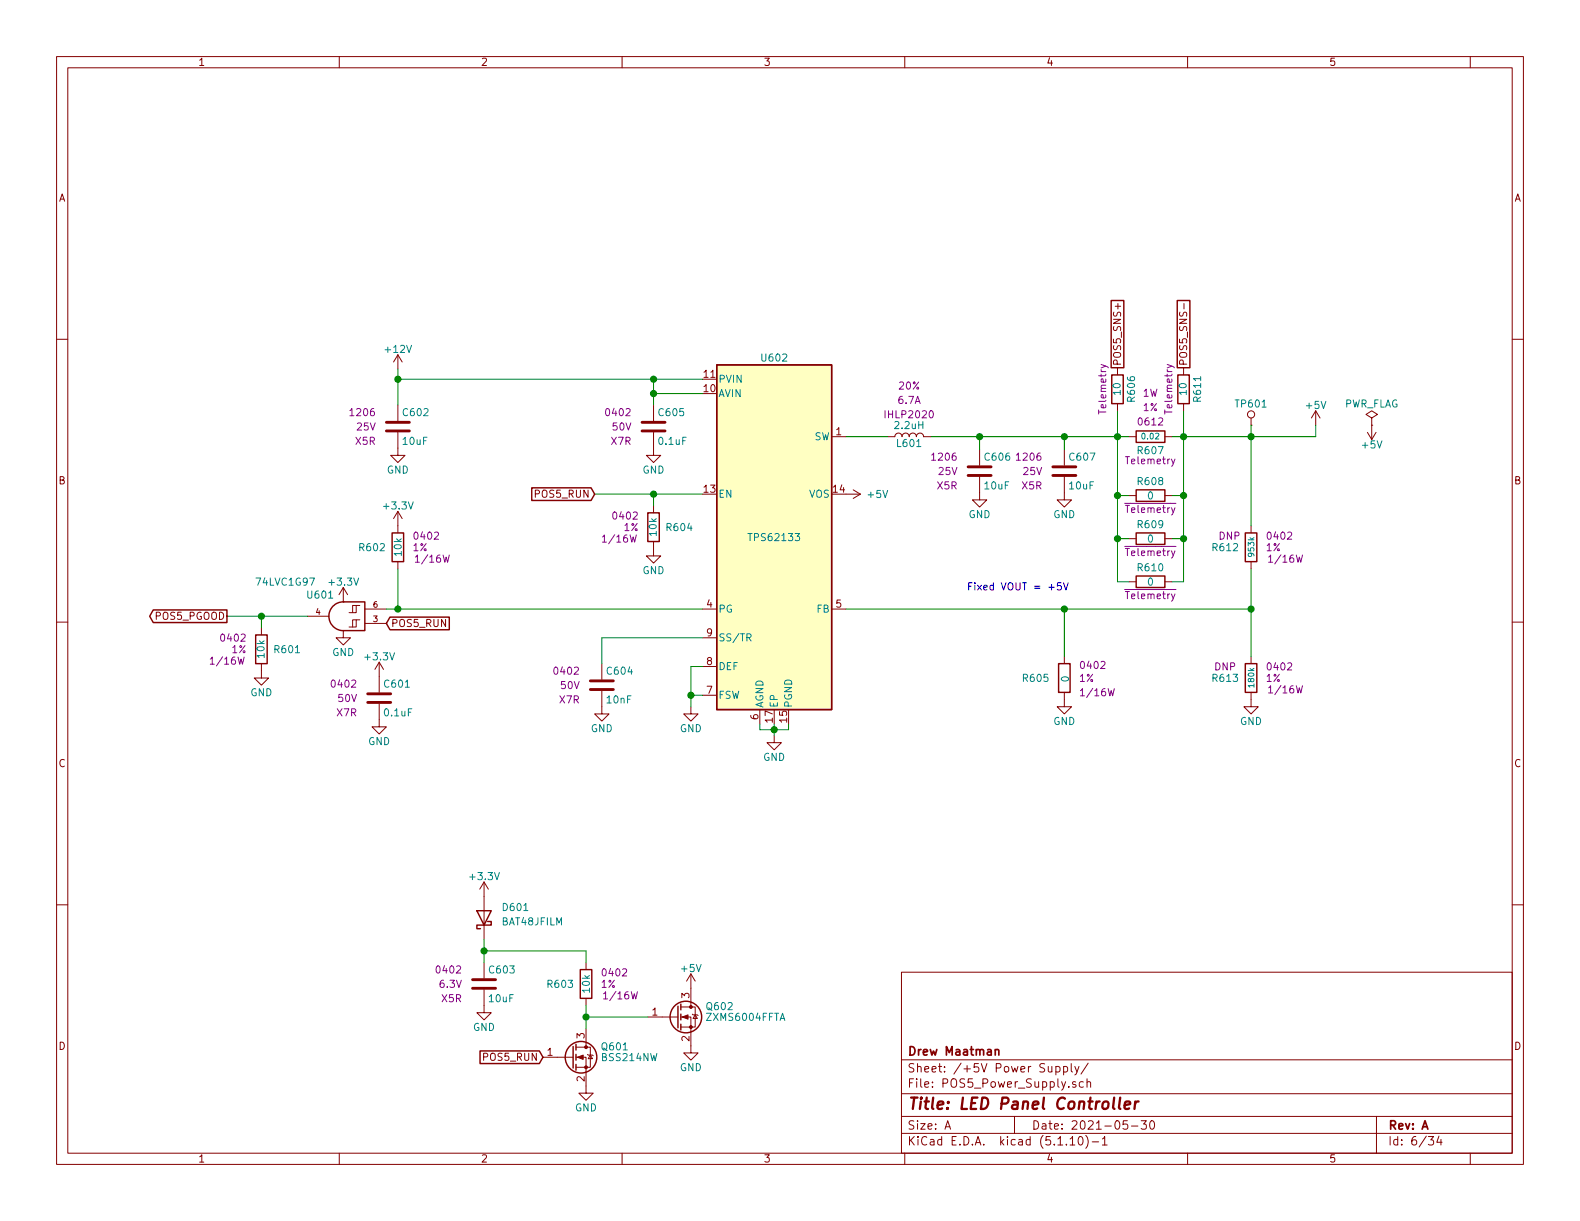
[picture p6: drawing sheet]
<svg xmlns="http://www.w3.org/2000/svg" width="279mm" height="216mm" viewBox="0 0 279 216" stroke-linecap="round" stroke-linejoin="round" font-family="sans-serif">
<g fill="none" stroke="#840000" stroke-width=".18">
<path d="M10 10h259.4v195.9h-259.4zM12 12h255.4v191.9h-255.4zM60 10v2M110 10v2M160 10v2M210 10v2M260 10v2M10 60h2M197.7 53.7v.9M209.4 53.7v.9M267.4 60h2M70.4 76.5v4h1.2l-1.2 1.3-1.3-1.3h1.3"/>
<path d="M70.4 62.7v2.6M70.4 71.6v2.8M70.4 62.7l-.8 1.3M70.4 62.7l.7 1.3M115.6 76.5v4h1.2l-1.2 1.3-1.3-1.3h1.3M115.6 71.6v2.8M147.1 77.2h2.5M157 77.2h1.2a.63 .63 0 0 1 .7-.6 .63 .63 0 0 1 .6 .6 .63 .63 0 0 1 .6-.6 .63 .63 0 0 1 .7 .6 .63 .63 0 0 1 .6-.6 .63 .63 0 0 1 .7 .6 .63 .63 0 0 1 .6-.6 .63 .63 0 0 1 .6 .6h1.3M173.2 79.5v2.8M188.2 79.5v2.8M197.6 65v1.3M197.6 71.4v1.2"/>
<path d="M199.6 77.2h1.3M206 77.2h1.3M209.3 65v1.3M209.3 71.4v1.2M221.2 75.2h.1M221.2 73.9v1.3M232.7 72.6l-.8 1.3M232.7 72.6v2.6M232.7 72.6l.7 1.3M241.8 76.5l.8 1.2M242.6 73.9l1-.6-1-.7-1 .7 1 .6v1.3M242.6 75.2h.1"/>
<path d="M242.6 75.2v2.5M243.3 76.5l-.7 1.2M70.4 90.4v3.8M70.4 99.3v1.3M70.4 90.4l-.8 1.3M70.4 90.4l.7 1.3M115.6 95.8v2.5h1.2l-1.2 1.3-1.3-1.3h1.3M115.6 89.4v1.3M149.6 87.4h2.5M150.9 86.6l1.2 .8M152.1 87.4l-1.2 .7M173.2 84.3v4.1h1.3l-1.3 1.3-1.2-1.3h1.2"/>
<path d="M188.2 84.3v4.1h1.3l-1.3 1.3-1.3-1.3h1.3M199.6 95.3h1.3M199.6 87.6h1.3M206 95.3h1.3M206 87.6h1.3M221.2 93v1.2M221.2 99.3v1.3M10 110h2M46.2 117.3v2.6h1.3l-1.3 1.3-1.2-1.3h1.2M46.2 111v1.3M54.4 109h3.8M60.7 111.5h.1"/>
<path d="M60.7 106.4h.1M60.7 111.5v1.3h1.3l-1.3 1.2-1.3-1.2h1.3M60.7 103.9l-.8 1.3M60.7 103.9v2.5M60.7 103.9l.8 1.3M63 109.6h-.6v1.3M63 107.1h-.6v1.2M63.6 109.6h-.6v1.3h-1.3M63.6 107.1h-.6v1.2h-1.3M64.5 110.2h3.8M64.5 107.7h3.8M67.1 117.1l-.8 1.3"/>
<path d="M67.1 117.1v5.3M67.1 117.1l.7 1.3M106.4 117.3v2.8M124.2 107.7h2.5M124.2 117.9h2.5M124.2 112.8h2.5M147.1 107.7h2.5M188.2 116.1v1.2M199.6 102.9h1.3M206 102.9h1.3M221.2 116.1v1.2M267.4 110h2"/>
<path d="M67.1 124.5v4h1.2l-1.2 1.3-1.3-1.3h1.3M106.4 122.2v4h1.3l-1.3 1.3-1.2-1.3h1.2M122.2 125v1.2h1.2l-1.2 1.3-1.3-1.3h1.3M124.2 122.9h2.5M134.4 125.5v2.5M136.9 130v1.3h1.3l-1.3 1.3-1.3-1.3h1.3M188.2 122.4v2.6h1.3l-1.3 1.2-1.3-1.2h1.3M221.2 122.4v2.6h1.3l-1.3 1.2-1.2-1.2h1.2M10 160h2M85.6 156v10.1M85.6 156l-.8 1.2M85.6 156l.8 1.2"/>
<path d="M267.4 160h2M85.6 175v4.1h1.3l-1.3 1.2-1.3-1.2h1.3M85.6 170.2v2.8M103.6 170.2v1.3M103.6 176.5v1.3M114.6 179.8h5.3M120.4 179.8h1.8v6.4h1.2l-1.2 1.3-1.3-1.3h1.3M120.4 178.1h2.5v3.5h-2.5M122.2 172.2l-.8 1.3M122.2 172.2v5.9M122.2 172.2l.7 1.3M122.4 179.3l.2 .2h.7l.1 .1"/>
<path d="M122.9 179.5l.4 .6h-.7zM159.4 171.9h108v32h-108zM96 186.9h5.3M101.9 186.9h1.7v6.4h1.3l-1.3 1.3-1.2-1.3h1.2M101.9 185.2h2.5v3.5h-2.5M103.6 181.9v3.3M103.9 186.4l.1 .2h.8l.1 .1M104.4 186.6l.4 .6h-.8zM159.4 197.4h108M159.4 193.4h108M159.4 187.4h108M167.1 199.7l.5-1.5 .5 1.5"/>
<path d="M167.2 199.2h.8M179.4 197.4v3M186.7 188.6h.4l.4 .2-.1 .6-.3 .2-.4-.1M186.7 188.6v1.5M188.1 188.6h.4l.3 .2-.1 .6-.2 .2-.4-.1M188.1 188.6v1.5M189.4 188.1v1.3l.3 .2M190.1 188.6l.3 1M190.2 191.3h-.3l-.2 .2v.2l.5 .1v.4h-.5M190.8 188.6l-.5 1.3-.2 .2M191.6 191.3h-.4l-.3 .2v.6l.3 .2 .4-.1M192.2 191.4l.2-.1h.4l.1 1"/>
<path d="M192.2 190.8v1.5M192.4 188l-1.2 1.9M199.4 198.2h-.7l-.1 .7 .2-.1h.5l.1 .2v.5l-.2 .2-.6-.2M200.1 199.1h1.1M201.8 198.2h.9l-.5 .6 .5 .1v.6l-.3 .2-.6-.2M203.5 198.2h.2a.8 .8 0 0 1 .5 .7 .8 .8 0 0 1-.5 .8 1 1 0 0 1-.2-1.5zM243.4 197.4v6.5M60 203.9v2M110 203.9v2M159.4 200.4h108M160 203.9v2M189.2 201.4l.5-.4v1.5"/>
<path d="M189.2 202.5h.9M190.9 201h.1a.8 .8 0 0 1 .5 .7 .8 .8 0 0 1-.5 .8 1 1 0 0 1-.1-1.5zM192 200.8a1.71 1.71 0 0 1 0 2.2M193.1 201.9h1.2M194.9 201.4l.5-.4v1.5M194.9 202.5h.9M210 203.9v2M252.6 201h.9l-.5 .5 .4 .2v.6l-.2 .2-.6-.2M254.5 200.9l-.4 1.1h.9M254.8 201.5v1M260 203.9v2"/>
<circle cx="221.2" cy="73.3" r=".63"/>
</g>
<path d="M197 194.1l-.2 1.7 .3 .3M198.1 194.1l-.2 1.7 .2 .3M198.9 195.4l.9-.2v-.4h-.8l-.2 1 .3 .3 .6-.1M200.8 194.8l-.2 1.3M201.3 194.8a.5 .5 0 0 0-.6 .3" fill="none" stroke="#840000" stroke-width=".41"/>
<path d="M176 185.7l.2-.1h.4v1M176 185.6v1" fill="none" stroke="#840000" stroke-width=".3"/>
<g fill="none" stroke="#840000" stroke-width=".25">
<path d="M196.5 53.1h2.2v11.9h-2.2zM208.2 53.1h2.2v11.9h-2.2zM126.7 64.5h20.4v61h-20.4zM196.6 66.3h2v5.1h-2zM200.9 76.2h5.1v2h-5.1zM208.3 66.3h2v5.1h-2zM69.3 94.2h2.1v5.1h-2.1zM94 86.3h10.5l.7 1.1-.7 1.1h-10.5zM114.6 90.7h2v5.1h-2zM200.9 94.2h5.1v2.1h-5.1zM200.9 86.6h5.1v2h-5.1zM220.2 94.2h2v5.1h-2z"/>
<path d="M27.1 107.8h13v2.3h-13l-.6-1.1zM45.2 112.3h2v5h-2zM58.9 107.2a2.55 2.55 0 0 1 1.8-.8h3.8v5.1h-3.8a2.54 2.54 0 0 1-2.3-1.6 2.54 2.54 0 0 1 .5-2.7zM69 109.1h10.5v2.3h-10.5l-.7-1.2zM187.2 117.3h2v5.1h-2zM200.9 101.9h5.1v2h-5.1zM220.2 117.3h2v5.1h-2zM84.3 161h2.6l-1.3 2.6zM86.2 162.9h.7v.7h-2.6v.6h.7M102.6 171.5h2v5h-2zM119.9 177.9v3.8M120.4 177.5v1.1"/>
<path d="M120.4 179.3v1M84.9 185.8h10.5l.6 1.1-.6 1.2h-10.5zM101.3 185v3.8M101.9 184.7v1M101.9 186.4v1.1M101.9 188.2v1M120.4 181.1v1"/>
<circle cx="121.3" cy="179.8" r="2.79"/>
<circle cx="102.7" cy="186.9" r="2.79"/>
</g>
<path d="M194.7 64.4l1.2 .5 .1 .1M206.4 64.4l1.1 .5 .2 .1M207 96.6h.9M207 89h.9M207.8 97.4l-.5 1.2-.1 .1M207.8 89.8l-.5 1.1-.1 .2M207.8 81.2l-.5 1.1-.1 .1M207 104.2h.9M207.8 105l-.5 1.2-.1 .1" fill="none" stroke="#840084" stroke-width=".18"/>
<g fill="none" stroke="#840000" stroke-width=".51">
<path d="M68.3 76.2h4.1M68.3 74.7h4.1M113.5 76.2h4.1M113.5 74.7h4.1M171.2 84.1h4.1M171.2 82.6h4.1M186.2 84.1h4M186.2 82.6h4M65 124.2h4.1M65 122.7h4.1M104.4 121.9h4.1M104.4 120.4h4.1"/>
<path d="M83.6 174.8h4M83.6 173.2h4"/>
</g>
<g fill="#840000" stroke="#840000" stroke-width=".18">
<path d="M102.1 186.9l1-.3v.7z"/>
<path d="M120.6 179.8l1.1-.3v.7z"/>
<circle cx="103.6" cy="188.7" r=".25"/>
<circle cx="103.6" cy="185.2" r=".25"/>
<circle cx="122.2" cy="181.6" r=".25"/>
<circle cx="122.2" cy="178.1" r=".25"/>
</g>
<path d="M126.7 64.5h20.4v61h-20.4z" fill="#ffffc2" stroke="#ffffc2" stroke-width=".18"/>
<path d="M132.1 112.7h.6l.1-.2-.1-.3-.1-.1h-.5v1.2M132.4 112.7l.4 .6" fill="none" stroke="#008484" stroke-width=".18"/>
<g fill="none" stroke="#008400" stroke-width=".18">
<path d="M70.4 67.1h53.8M70.4 65.3v6.3M115.6 67.1v4.5M115.6 69.6h8.6M149.6 77.2h7.4M164.6 77.2h35M173.2 77.2v2.3M188.2 77.2v2.3M197.6 72.6v30.3h2M209.3 72.6v30.3h-2M221.2 75.2v17.8M232.7 75.2v2h-25.4"/>
<path d="M105.2 87.4h19M115.6 87.4v2M197.6 95.3h2M197.6 87.6h2M207.3 95.3h2M207.3 87.6h2M40.1 109h14.3M46.2 109v2M68.3 107.7h55.9M70.4 100.6v7.1M124.2 117.9h-2v7.1M124.2 112.8h-17.8v4.5"/>
<path d="M149.6 107.7h71.6M188.2 107.7v8.4M221.2 100.6v15.5M122.2 122.9h2M134.4 128v1h5v-1M136.9 128v2M85.6 166.1v4.1M85.6 168.1h18v2.1M103.6 179.8h11M103.6 177.8v4.1"/>
</g>
<path d="M187.6 103h-.6v.7l.5-.2 .2 .3v.3l-.2 .2-.5-.1M188.1 103l.4 1.3 .4-1.3" fill="none" stroke="#0000c2" stroke-width=".18"/>
<g fill="#008400" stroke="#008400" stroke-width=".25">
<circle cx="221.2" cy="107.7" r=".51"/>
<circle cx="188.2" cy="77.2" r=".51"/>
<circle cx="70.4" cy="67.1" r=".51"/>
<circle cx="197.6" cy="77.2" r=".51"/>
<circle cx="103.6" cy="179.8" r=".51"/>
<circle cx="85.6" cy="168.1" r=".51"/>
<circle cx="221.2" cy="77.2" r=".51"/>
<circle cx="115.6" cy="69.6" r=".51"/>
<circle cx="115.6" cy="87.4" r=".51"/>
<circle cx="136.9" cy="129" r=".51"/>
<circle cx="115.6" cy="67.1" r=".51"/>
<circle cx="70.4" cy="107.7" r=".51"/>
<circle cx="209.3" cy="87.6" r=".51"/>
<circle cx="209.3" cy="77.2" r=".51"/>
<circle cx="46.2" cy="109" r=".51"/>
<circle cx="173.2" cy="77.2" r=".51"/>
<circle cx="122.2" cy="122.9" r=".51"/>
<circle cx="188.2" cy="107.7" r=".51"/>
<circle cx="197.6" cy="87.6" r=".51"/>
<circle cx="209.3" cy="95.3" r=".51"/>
<circle cx="197.6" cy="95.3" r=".51"/>
</g>
<text font-size="2.8" fill="#840000" x="160.4" y="196.2">Title: LED Panel Controller</text>
<g font-size="2.1" fill="#840000">
<text x="160.4" y="189.6">Sheet: /+5V Power Supply/</text>
<text x="160.4" y="186.6">Drew Maatman</text>
<text x="160.4" y="192.3">File: POS5_Power_Supply.sch</text>
<text x="160.4" y="202.5">KiCad E.D.A. kicad (5.1.10)-1</text>
<text x="160.4" y="199.7">Size: A</text>
<text x="182.4" y="199.7">Date: 2021-05-30</text>
<text x="245.4" y="199.7">Rev: A</text>
<text x="245.4" y="202.5">Id: 6/34</text>
</g>
<g font-size="1.8" fill="#840000">
<text x="35" y="11.6">1</text>
<text x="85" y="11.6">2</text>
<text x="135" y="11.6">3</text>
<text x="185" y="11.6">4</text>
<text x="235" y="11.6">5</text>
<text x="10.4" y="35.6">A</text>
<text x="267.8" y="35.6">A</text>
<text x="198.2" y="64.8" transform="rotate(-90 198.2 64.8)">POS5_SNS+</text>
<text x="209.9" y="64.8" transform="rotate(-90 209.9 64.8)">POS5_SNS-</text>
<text x="124.5" y="69.3">10</text>
<text x="124.5" y="66.8">11</text>
<text x="147.9" y="77">1</text>
<text x="10.4" y="85.6">B</text>
<text x="94.8" y="88">POS5_RUN</text>
<text x="124.5" y="87.1">13</text>
<text x="147.4" y="87.1">14</text>
<text x="267.8" y="85.6">B</text>
<text x="125" y="107.4">4</text>
<text x="147.9" y="107.4">5</text>
<text x="27.6" y="109.6">POS5_PGOOD</text>
<text x="69.1" y="110.9">POS5_RUN</text>
<text x="125" y="112.5">9</text>
<text x="125" y="117.6">8</text>
<text x="125" y="122.7">7</text>
<text x="134.1" y="127.2" transform="rotate(-90 134.1 127.2)">6</text>
<text x="136.7" y="127.7" transform="rotate(-90 136.7 127.7)">17</text>
<text x="139.2" y="127.7" transform="rotate(-90 139.2 127.7)">15</text>
<text x="10.4" y="135.6">C</text>
<text x="267.8" y="135.6">C</text>
<text x="115.3" y="179.6">1</text>
<text x="121.9" y="176.5" transform="rotate(-90 121.9 176.5)">3</text>
<text x="10.4" y="185.6">D</text>
<text x="103.4" y="183.6" transform="rotate(-90 103.4 183.6)">3</text>
<text x="121.9" y="184.1" transform="rotate(-90 121.9 184.1)">2</text>
<text x="267.8" y="185.6">D</text>
<text x="85.7" y="187.6">POS5_RUN</text>
<text x="96.8" y="186.7">1</text>
<text x="103.4" y="191.2" transform="rotate(-90 103.4 191.2)">2</text>
<text x="35" y="205.5">1</text>
<text x="85" y="205.5">2</text>
<text x="135" y="205.5">3</text>
<text x="185" y="205.5">4</text>
<text x="235" y="205.5">5</text>
</g>
<g font-size="1.8" fill="#008484">
<text x="68.3" y="62.4">+12V</text>
<text x="134.8" y="63.9">U602</text>
<text x="127" y="70.2">AVIN</text>
<text x="127" y="67.7">PVIN</text>
<text x="198.2" y="69.8" transform="rotate(-90 198.2 69.8)">10</text>
<text x="200.7" y="70.9" transform="rotate(-90 200.7 70.9)">R606</text>
<text x="209.9" y="69.8" transform="rotate(-90 209.9 69.8)">10</text>
<text x="212.4" y="70.9" transform="rotate(-90 212.4 70.9)">R611</text>
<text x="71.4" y="73.6">C602</text>
<text x="116.6" y="73.6">C605</text>
<text x="144" y="77.9">SW</text>
<text x="158.3" y="75.9">2.2uH</text>
<text x="218.6" y="72.1">TP601</text>
<text x="231.1" y="72.3">+5V</text>
<text x="237.6" y="72.1">PWR_FLAG</text>
<text x="68.4" y="83.7">GND</text>
<text x="71.3" y="78.7">10uF</text>
<text x="113.6" y="83.7">GND</text>
<text x="116.6" y="78.7">0.1uF</text>
<text x="158.7" y="79">L601</text>
<text x="174.3" y="81.5">C606</text>
<text x="189.3" y="81.5">C607</text>
<text x="201.3" y="80.3">R607</text>
<text x="241" y="79.3">+5V</text>
<text x="127" y="88">EN</text>
<text x="143.1" y="88">VOS</text>
<text x="153.6" y="88.1">+5V</text>
<text x="174.2" y="86.5">10uF</text>
<text x="189.2" y="86.5">10uF</text>
<text x="201.3" y="85.8">R608</text>
<text x="203" y="88.3">0</text>
<text x="68" y="90.1">+3.3V</text>
<text x="116.1" y="94.7" transform="rotate(-90 116.1 94.7)">10k</text>
<text x="118" y="93.9">R604</text>
<text x="132.7" y="95.7">TPS62133</text>
<text x="171.3" y="91.6">GND</text>
<text x="186.3" y="91.6">GND</text>
<text x="201.3" y="93.4">R609</text>
<text x="203" y="95.9">0</text>
<text x="63.7" y="97.5">R602</text>
<text x="71" y="98.2" transform="rotate(-90 71 98.2)">10k</text>
<text x="113.6" y="101.5">GND</text>
<text x="201.3" y="101">R610</text>
<text x="214.6" y="97.5">R612</text>
<text x="45.5" y="103.6">74LVC1G97</text>
<text x="54.5" y="105.8">U601</text>
<text x="58.4" y="103.6">+3.3V</text>
<text x="203" y="103.6">0</text>
<text x="127" y="108.3">PG</text>
<text x="127" y="113.4">SS/TR</text>
<text x="144.4" y="108.3">FB</text>
<text x="46.8" y="116.3" transform="rotate(-90 46.8 116.3)">10k</text>
<text x="48.7" y="115.5">R601</text>
<text x="58.8" y="116">GND</text>
<text x="64.7" y="116.8">+3.3V</text>
<text x="107.5" y="119.3">C604</text>
<text x="127" y="118.5">DEF</text>
<text x="44.3" y="123.1">GND</text>
<text x="68.1" y="121.6">C601</text>
<text x="107.4" y="124.4">10nF</text>
<text x="127" y="123.6">FSW</text>
<text x="135" y="125.2" transform="rotate(-90 135 125.2)">AGND</text>
<text x="137.5" y="125.2" transform="rotate(-90 137.5 125.2)">EP</text>
<text x="140.1" y="125.2" transform="rotate(-90 140.1 125.2)">PGND</text>
<text x="181" y="120.6">R605</text>
<text x="189" y="120.5" transform="rotate(-90 189 120.5)">0</text>
<text x="214.6" y="120.6">R613</text>
<text x="65.1" y="131.7">GND</text>
<text x="68.1" y="126.7">0.1uF</text>
<text x="104.5" y="129.5">GND</text>
<text x="120.2" y="129.5">GND</text>
<text x="186.3" y="128.2">GND</text>
<text x="219.3" y="128.2">GND</text>
<text x="135" y="134.5">GND</text>
<text x="83.3" y="155.6">+3.3V</text>
<text x="89.1" y="161.1">D601</text>
<text x="88.8" y="163.6">BAT48JFILM</text>
<text x="86.6" y="172.1">C603</text>
<text x="120.6" y="171.9">+5V</text>
<text x="86.6" y="177.2">10uF</text>
<text x="97" y="174.7">R603</text>
<text x="104.3" y="175.5" transform="rotate(-90 104.3 175.5)">10k</text>
<text x="125.1" y="178.6">Q602</text>
<text x="83.6" y="182.3">GND</text>
<text x="106.6" y="185.7">Q601</text>
<text x="125.2" y="180.5">ZXMS6004FFTA</text>
<text x="106.6" y="187.6">BSS214NW</text>
<text x="120.2" y="189.4">GND</text>
<text x="101.7" y="196.5">GND</text>
</g>
<g font-size="1.8" fill="#840084">
<text x="158.9" y="71.4">6.7A</text>
<text x="159" y="68.9">20%</text>
<text x="202.1" y="70.2">1W</text>
<text x="62.1" y="73.6">1206</text>
<text x="63.1" y="76.1">25V</text>
<text x="107.3" y="73.6">0402</text>
<text x="108.4" y="76.1">50V</text>
<text x="156.8" y="74">IHLP2020</text>
<text x="195.6" y="73" transform="rotate(-90 195.6 73)">Telemetry</text>
<text x="201.5" y="75.2">0612</text>
<text x="202.2" y="72.7">1%</text>
<text x="207.3" y="73" transform="rotate(-90 207.3 73)">Telemetry</text>
<text x="62.9" y="78.7">X5R</text>
<text x="108.1" y="78.7">X7R</text>
<text x="165" y="81.5">1206</text>
<text x="166" y="84">25V</text>
<text x="180" y="81.5">1206</text>
<text x="181" y="84">25V</text>
<text x="199.3" y="82.1">Telemetry</text>
<text x="165.8" y="86.5">X5R</text>
<text x="180.8" y="86.5">X5R</text>
<text x="73.4" y="95.4">0402</text>
<text x="107" y="95.9">1/16W</text>
<text x="108.6" y="91.9">0402</text>
<text x="110.3" y="93.9">1%</text>
<text x="199.3" y="90.7">Telemetry</text>
<text x="215.6" y="95.4">DNP</text>
<text x="224.3" y="95.4">0402</text>
<text x="73" y="97.5">1%</text>
<text x="73.9" y="99.5">1/16W</text>
<text x="199.3" y="98.3">Telemetry</text>
<text x="223.9" y="97.5">1%</text>
<text x="224.8" y="99.5">1/16W</text>
<text x="199.3" y="105.9">Telemetry</text>
<text x="39.2" y="113.5">0402</text>
<text x="37.6" y="117.5">1/16W</text>
<text x="41" y="115.5">1%</text>
<text x="98.2" y="119.3">0402</text>
<text x="191.3" y="118.3">0402</text>
<text x="214.8" y="118.5">DNP</text>
<text x="224.3" y="118.5">0402</text>
<text x="58.8" y="121.6">0402</text>
<text x="59.8" y="124.1">50V</text>
<text x="99" y="124.4">X7R</text>
<text x="99.2" y="121.8">50V</text>
<text x="190.9" y="120.6">1%</text>
<text x="191.5" y="123.1">1/16W</text>
<text x="223.9" y="120.6">1%</text>
<text x="224.8" y="122.6">1/16W</text>
<text x="59.6" y="126.7">X7R</text>
<text x="77.3" y="172.1">0402</text>
<text x="106.7" y="172.6">0402</text>
<text x="77.9" y="174.7">6.3V</text>
<text x="78.2" y="177.2">X5R</text>
<text x="106.3" y="174.7">1%</text>
<text x="107.2" y="176.7">1/16W</text>
</g>
<text font-size="1.8" fill="#0000c2" x="170.9" y="104.4">Fixed VOUT = +5V</text>
<g font-size="1.4" fill="#008484">
<text x="202.1" y="77.7">0.02</text>
<text x="221.8" y="98.3" transform="rotate(-90 221.8 98.3)">953k</text>
<text x="221.8" y="121.4" transform="rotate(-90 221.8 121.4)">180k</text>
</g>
<g font-size="1.4" fill="#840000">
<text x="66" y="107.4">6</text>
<text x="55.9" y="108.7">4</text>
<text x="66" y="110">3</text>
</g>
</svg>
